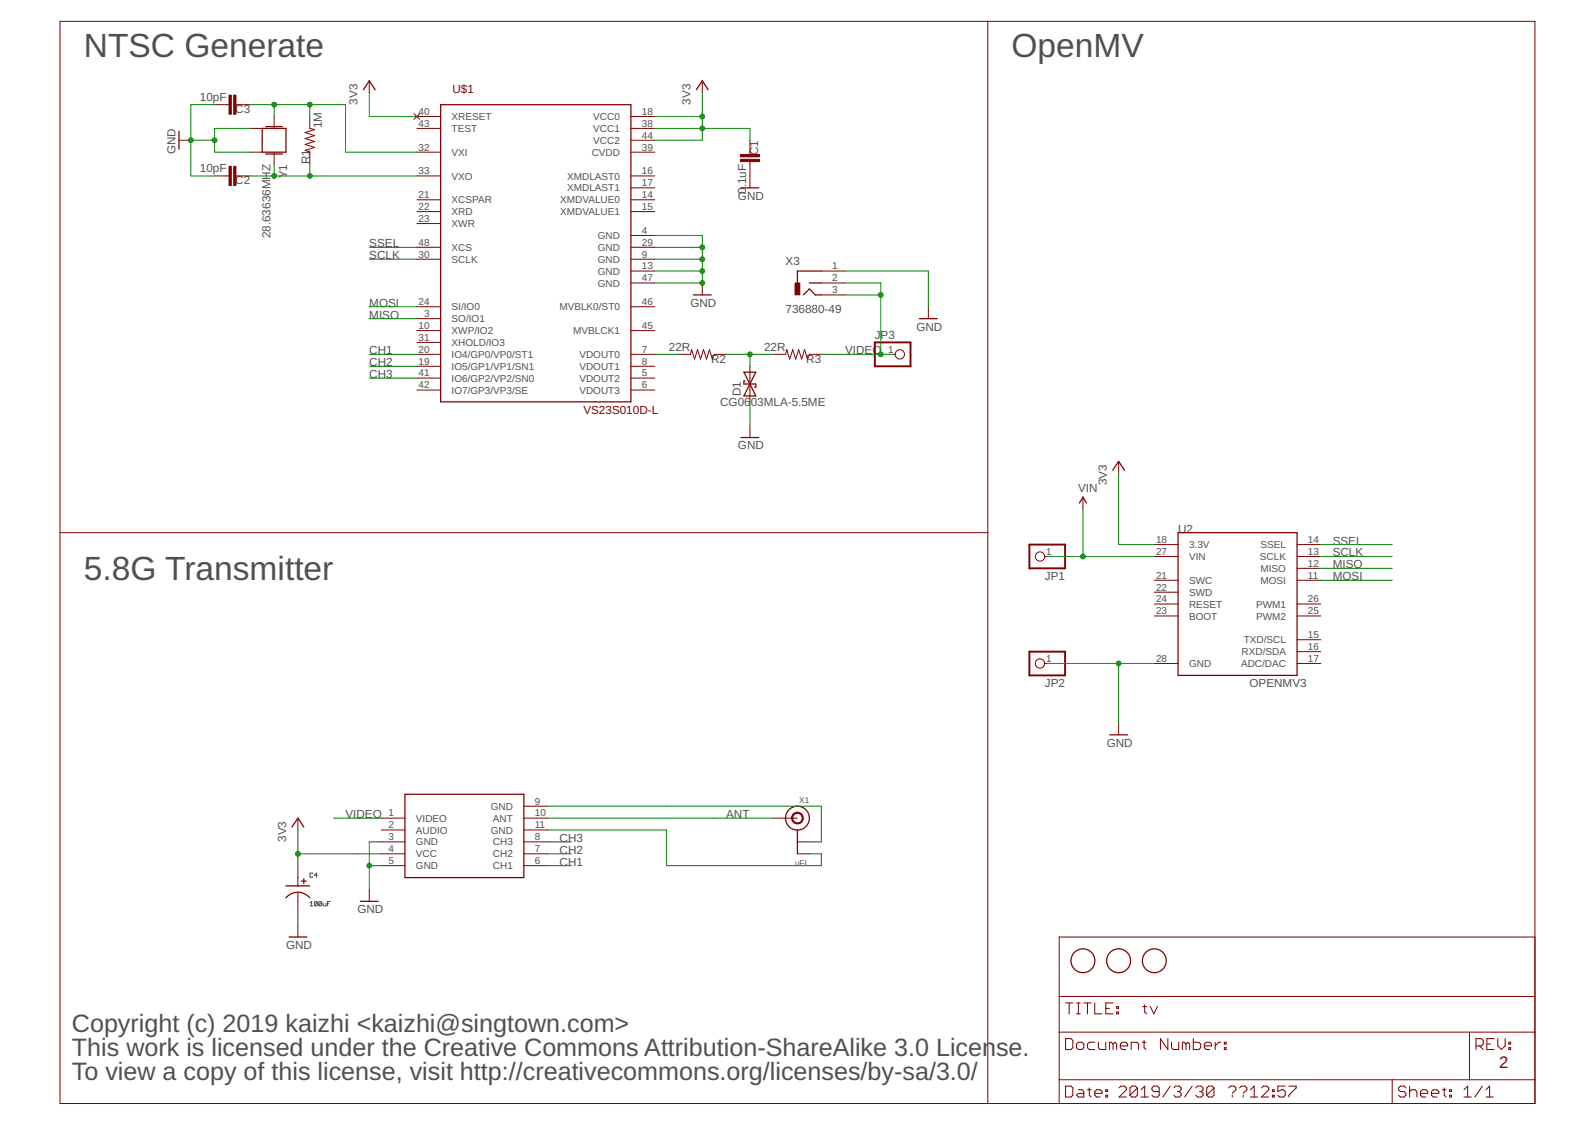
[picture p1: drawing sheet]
<svg xmlns="http://www.w3.org/2000/svg" width="297mm" height="210mm" viewBox="0 0 297 210" stroke-linecap="round" stroke-linejoin="round" font-family="sans-serif">
<g fill="none" stroke="#505050" stroke-width=".19">
<path d="M57.7 168.2l.3-.3v.8M57.7 168.7h.6M58.3 162.7l-.2-.1-.4 .1v.6l.2 .1 .4-.1M59.1 168v.6l-.2 .1-.4-.1M59.1 168l-.4-.1-.2 .1v.6M59.1 168l-.6 .6M59.1 163h-.6l.4-.4v.8M59.9 168v.6l-.1 .1-.4-.1M59.9 168l-.1-.1-.4 .1v.6M59.9 168l-.5 .6M60.2 168.2v.4l.1 .1h.4v-.5M61 168.3h.3"/>
<path d="M61.5 167.9h-.5v.8"/>
</g>
<g fill="none" stroke="#800000" stroke-width=".19">
<path d="M11.2 4h274.7v201.5h-274.7zM40 19.5h2.6M44 19.5h2.6M68.8 15v2.3M130.8 15v2.3M184 4v201.5M33.3 26.1h2.2M40 32.8h2.6M44 32.8h2.6M46.6 23.9h2.2M46.6 28.3h2.2M51.1 21.7v2.2"/>
<path d="M51.1 28.3v2.3M57.7 21.7v2.2l.9 .2-1.8 .6 1.8 .6-1.8 .5 1.8 .6-1.8 .5 1.8 .6-1.8 .5 .9 .3v2.3M77.1 21.2l1.1 1M77.6 21.7h4.5M77.6 23.9h4.5M77.6 28.3h4.5M77.6 32.8h4.5M77.6 37.2h4.5M77.6 39.4h4.5M78.2 21.2l-1.1 1M117.5 21.7h4.4M117.5 23.9h4.4"/>
<path d="M117.5 28.3h4.4M117.5 32.8h4.4M117.5 37.2h4.4M117.5 39.4h4.4M117.5 26.1h4.4M117.5 35h4.4M139.7 26.1v2.7M139.7 30.1v4.9M77.6 41.6h4.5M77.6 46.1h4.5M77.6 48.3h4.5M77.6 57.1h4.5"/>
<path d="M77.6 59.4h4.5M117.5 46.1h4.4M117.5 48.3h4.4M117.5 57.1h4.4M117.5 50.5h4.4M117.5 43.9h4.4M117.5 52.7h4.4M130.8 52.7v2.2M153 50.5h4.4M153 52.7h4.4M153 54.9h4.4M172.9 57.1v2.3"/>
<path d="M77.6 61.6h4.5M77.6 63.8h4.5M77.6 66h4.5M77.6 68.2h4.5M77.6 70.4h4.5M77.6 72.6h4.5M117.5 61.6h4.4M117.5 66h4.4M117.5 68.2h4.4M117.5 70.4h4.4M117.5 72.6h4.4M126.4 66h2.2l.2-.9 .5 1.8 .6-1.8 .6 1.8 .5-1.8 .6 1.8 .5-1.8 .6 1.8 .3-.9h2.2"/>
<path d="M139.7 68.2v6.6M139.7 79.3v2.2M144.1 66h2.2l.2-.9 .6 1.8 .5-1.8 .6 1.8 .5-1.8 .6 1.8 .5-1.8 .6 1.8 .3-.9h2.3M166.2 66h.5M11.2 99.2h172.8M201.7 92.6v2.2M208.3 85.9v2.2M194.5 103.7h.5M215 103.7h4.4M215 108.1h4.4M215 101.4h4.4M215 112.5h4.4"/>
<path d="M215 114.7h4.4M215 110.3h4.4M241.6 103.7h4.4M241.6 105.9h4.4M241.6 108.1h4.4M241.6 101.4h4.4M241.6 112.5h4.4M241.6 114.7h4.4M241.6 119.1h4.4M194.5 123.6h.5M208.3 134.7v2.2M215 123.6h4.4"/>
<path d="M241.6 123.6h4.4M241.6 121.4h4.4M55.5 152.4v2.2M71 152.4h4.4M71 156.8h4.4M71 159h4.4M71 154.6h4.4M97.6 150.2h4.4M97.6 152.4h4.4M97.6 156.8h4.4M97.6 159h4.4M97.6 154.6h4.4"/>
<path d="M144.1 152.4h4.4M148.5 156.8h2.2M148.5 159h2.2M55.5 161.2v3.8M55.5 166.3v3.8M55.5 172.3v2.2M68.8 165.7v2.2M71 161.2h4.4M97.6 161.2h4.4M285.9 174.5h-88.6v31M197.3 192.2h88.6M197.3 185.6h88.6"/>
<path d="M198.4 193.4h1.1l.3 .4v1.3l-.3 .4h-1.1zM198.4 186.8h1.4M199.1 186.8v2M200.5 194.5l.3-.4h.7l.3 .4v.6l-.3 .4h-.7l-.3-.4zM200.5 186.8h.7M200.5 188.8h.7M200.8 186.8v2M201.8 186.8h1.4M202.5 186.8v2M203.9 186.8v2h1.3M203.9 194.1h-1l-.4 .4v.6l.4 .4h1M204.6 194.1v1l.3 .4h1v-1.4"/>
<path d="M205.9 187.8h.7M207.3 186.8h-1.4v2h1.4M207.3 194.5l-.4-.4h-.3v1.4M207.3 194.5l.3-.4 .4 .4v1M207.3 194.5v1M208 188.5h.3v.3h-.3zM208 187.5h.3v.3h-.3zM208.6 194.8h1.4v-.3l-.3-.4h-.7l-.4 .4v.6l.4 .4h.7M210.7 195.5v-1.4h1l.3 .4v1M212.7 194.1h.7M212.8 187.5h.7M213.1 193.8v1.3l.3 .4"/>
<path d="M213.2 187.1v1.4l.3 .3M214.2 187.5l.7 1.3 .7-1.3M217.5 193.4v2.1l-1.4-2.1v2.1M218.2 194.1v1l.3 .4h1v-1.4M220.9 194.5l-.4-.4h-.3v1.4M220.9 194.5v1M220.9 194.5l.3-.4 .4 .4v1M222.2 193.4v2.1h1.1l.3-.4v-.6l-.3-.4h-1.1M224.3 194.8h1.3v-.3l-.3-.4h-.7l-.3 .4v.6l.3 .4h.7M226.3 194.1v1.4M227.3 194.1h-.3l-.7 .7M228 195.1h.3v.4h-.3z"/>
<path d="M228 194.1h.3v.4h-.3zM273.7 192.2v8.9M274.9 194.8h1l.3-.3v-.7l-.3-.4h-1v2.1M275.5 194.8l.7 .7M276.9 194.5h.7M278.3 193.4h-1.4v2.1h1.4M278.9 193.4v1.4l.7 .7 .7-.7v-1.4M281 195.1h.3v.4h-.3zM281 194.1h.3v.4h-.3zM197.3 201.1h88.6M198.4 202.3h1.1l.3 .3v1.4l-.3 .3h-1.1zM200.8 203h.7l.3 .3v1h-1l-.3-.3 .3-.4h1"/>
<path d="M202.5 203h.7M202.9 202.6v1.4l.3 .3M203.9 203.6h1.3v-.3l-.3-.3h-.7l-.3 .3v.7l.3 .3h.7M205.9 204h.4v.3h-.4zM205.9 203h.4v.3h-.4zM208.4 202.6l.3-.3h.7l.4 .3v.4l-1.4 1.3h1.4M211.8 202.6v1.4l-.3 .3h-.7l-.4-.3M211.8 202.6l-.3-.3h-.7l-.4 .3v1.4M211.8 202.6l-1.4 1.4M212.5 204.3h1.3M212.5 203l.7-.7v2M215.9 203.3h-1l-.4-.3v-.4l.4-.3h.6l.4 .3v1.4l-.4 .3h-.6l-.4-.3"/>
<path d="M217.9 202.3l-1.3 2M218.6 202.6l.3-.3h.7l.4 .3v.4l-.4 .3M219.3 203.3h.3M219.6 203.3l.4 .3v.4l-.4 .3h-.7l-.3-.3M222 202.3l-1.4 2M222.7 202.6l.3-.3h.7l.3 .3v.4l-.3 .3M223.4 203.3h.3M223.7 203.3l.3 .3v.4l-.3 .3h-.7l-.3-.3M226.1 202.6v1.4l-.4 .3h-.6l-.4-.3M226.1 202.6l-.4-.3h-.6l-.4 .3v1.4M226.1 202.6l-1.4 1.4M228.8 202.6l.4-.3h.6l.4 .3v.4l-.7 .6"/>
<path d="M229.5 204v.3M230.8 202.6l.4-.3h.7l.3 .3v.4l-.7 .6M231.5 204v.3M232.9 204.3h1.4M232.9 203l.7-.7v2M234.9 202.6l.4-.3h.6l.4 .3v.4l-1.4 1.3h1.4M237 204h.3v.3h-.3zM237 203h.3v.3h-.3zM239.4 202.3h-1.4v1l.7-.3h.3l.4 .3v.7l-.4 .3h-.7l-.3-.3M240 202.3h1.4v.3l-1.4 1.4v.3M259.3 201.1v4.4M261.8 202.6l-.3-.3h-.7l-.3 .3v.4l.3 .3h.7l.3 .3v.4l-.3 .3h-.7l-.3-.3"/>
<path d="M262.5 203.3l.3-.3h.7l.4 .3v1M262.5 202.3v2M264.5 203.6h1.4v-.3l-.3-.3h-.7l-.4 .3v.7l.4 .3h.7M266.6 203.6h1.3v-.3l-.3-.3h-.7l-.3 .3v.7l.3 .3h.7M268.6 203h.7M269 202.6v1.4l.3 .3M270 204h.3v.3h-.3zM270 203h.3v.3h-.3zM272.6 204.3h1.4M272.6 203l.7-.7v2M276.1 202.3l-1.4 2M276.7 204.3h1.4"/>
<path d="M276.7 203l.7-.7v2"/>
<circle cx="167.6" cy="66" r=".87"/>
<circle cx="193.7" cy="103.7" r=".87"/>
<circle cx="193.7" cy="123.6" r=".87"/>
</g>
<g fill="none" stroke="#800000" stroke-width=".23">
<path d="M67.7 16.7l1.1-1.7 1.1 1.7M82.1 19.5h35.4v55.3h-35.4zM129.7 16.7l1.1-1.7 1.1 1.7M33.3 24.5v3.3M48.8 23.9h4.5v4.4h-4.5zM49.5 28.7h3.1M49.5 23.6h3.1M138 35h3.3M129.1 54.9h3.4M149.6 54.9l1.1-1.1 1.1 1.1h1.2M150.7 52.7h2.3M153 50.5h-4.5v2.2"/>
<path d="M171.2 59.4h3.3M138.5 69.3h2.3l-1.1 2.2zM138.8 71h-.3v.5h2.3v.6h-.3M139.7 71.5l1.1 2.2h-2.3zM138 81.5h3.3M201 93.7l.7-1.1 .6 1.1M207.2 87.6l1.1-1.7 1.1 1.7M219.4 99.2h22.2v26.6h-22.2zM206.7 136.9h3.3M54.4 154l1.1-1.6 1.1 1.6M75.4 147.9h22.2v15.5h-22.2zM148.5 154.6v4.4"/>
<path d="M53.3 167.2a2.88 2.88 0 0 1 4.4 0M53.3 165h4.4M53.8 174.5h3.3M56.1 164.1h.9M56.6 163.7v.8M67.1 167.9h3.3"/>
<circle cx="148.5" cy="152.4" r="2.22"/>
<circle cx="201.7" cy="178.9" r="2.22"/>
<circle cx="208.3" cy="178.9" r="2.22"/>
<circle cx="215" cy="178.9" r="2.22"/>
</g>
<g fill="#800000" stroke="#800000" stroke-width=".19">
<path d="M42.7 31h.4v3.5h-.4z"/>
<path d="M43.5 31h.4v3.5h-.4z"/>
<path d="M42.7 17.7h.4v3.6h-.4z"/>
<path d="M43.5 17.7h.4v3.6h-.4z"/>
<path d="M137.9 29.7h3.5v.4h-3.5z"/>
<path d="M137.9 28.8h3.5v.4h-3.5z"/>
<path d="M148.1 52.7h.8v2.2h-.8z"/>
</g>
<path d="M147.8 151.5a1.1 1.1 0 0 1 1.7 .4 1.1 1.1 0 0 1-.7 1.5 1.1 1.1 0 0 1-1.4-1h.2a.88 .88 0 0 1 1.3-.8 .88 .88 0 0 1 .2 1.5 .88 .88 0 0 1-1.4-.5l-.1-.2h-.2z" fill-rule="evenodd" fill="#800000" stroke="#800000" stroke-width=".19"/>
<path d="M162.9 63.8h6.7v4.4h-6.7zM191.7 101.4h6.7v4.5h-6.7zM191.7 121.4h6.7v4.4h-6.7z" fill="none" stroke="#800000" stroke-width=".36"/>
<g fill="none" stroke="#008000" stroke-width=".19">
<path d="M40 19.5h-4.5v13.3h4.5M46.6 19.5h17.7v8.8h13.3M51.1 19.5v2.2M57.7 19.5v2.2M68.8 17.3v4.4h8.8M130.8 17.3v8.8h-8.9M35.5 26.1h4.5M46.6 32.8h31M46.6 23.9h-6.6v4.4h6.6M51.1 30.6v2.2M57.7 30.6v2.2M121.9 23.9h17.8v2.2"/>
<path d="M121.9 21.7h8.9M68.8 46.1h8.8M68.8 48.3h8.8M68.8 57.1h8.8M68.8 59.4h8.8M121.9 43.9h8.9v8.8h-8.9M121.9 46.1h8.9M121.9 48.3h8.9M121.9 50.5h8.9M157.4 50.5h15.5v6.6M157.4 52.7h6.6v13.3M157.4 54.9h6.6"/>
<path d="M68.8 66h8.8M68.8 68.2h8.8M68.8 70.4h8.8M121.9 66h4.5M135.2 66h8.9M139.7 66v2.2M139.7 74.8v4.5M153 66h13.2M201.7 94.8v8.9M208.3 88.1v13.3h6.7M195 103.7h20M246 103.7h13.3"/>
<path d="M246 101.4h13.3M246 108.1h13.3M246 105.9h13.3M195 123.6h20M208.3 123.6v11.1M55.5 154.6v6.6M55.5 159h15.5M62.1 152.4h8.9M71 156.8h-2.2v8.9M102 156.8h4.4M102 150.2h51v6.6h-2.3M102 154.6h22.1v6.6h28.9v-2.2h-2.3"/>
<path d="M102 159h4.4M102 152.4h42.1M55.5 170.1v2.2M68.8 161.2h2.2M102 161.2h4.4"/>
</g>
<g fill="#008000" stroke="#008000" stroke-width=".19">
<circle cx="208.3" cy="123.6" r=".44"/>
<circle cx="130.8" cy="52.7" r=".44"/>
<circle cx="130.8" cy="50.5" r=".44"/>
<circle cx="130.8" cy="48.3" r=".44"/>
<circle cx="130.8" cy="46.1" r=".44"/>
<circle cx="35.5" cy="26.1" r=".44"/>
<circle cx="40" cy="26.1" r=".44"/>
<circle cx="68.8" cy="161.2" r=".44"/>
<circle cx="201.7" cy="103.7" r=".44"/>
<circle cx="130.8" cy="21.7" r=".44"/>
<circle cx="130.8" cy="23.9" r=".44"/>
<circle cx="55.5" cy="159" r=".44"/>
<circle cx="57.7" cy="19.5" r=".44"/>
<circle cx="51.1" cy="19.5" r=".44"/>
<circle cx="57.7" cy="32.8" r=".44"/>
<circle cx="51.1" cy="32.8" r=".44"/>
<circle cx="164" cy="54.9" r=".44"/>
<circle cx="164" cy="66" r=".44"/>
<circle cx="139.7" cy="66" r=".44"/>
</g>
<g font-size="6.2" fill="#505050">
<text x="15.6" y="10.6">NTSC Generate</text>
<text x="188.4" y="10.6">OpenMV</text>
<text x="15.6" y="108.1">5.8G Transmitter</text>
</g>
<g font-size="4.7" fill="#505050">
<text x="13.4" y="192.2">Copyright (c) 2019 kaizhi &lt;kaizhi@singtown.com&gt;</text>
<text x="13.4" y="196.7">This work is licensed under the Creative Commons Attribution-ShareAlike 3.0 License.</text>
<text x="13.4" y="201.1">To view a copy of this license, visit http://creativecommons.org/licenses/by-sa/3.0/</text>
</g>
<text font-size="3.1" fill="#800000" x="279.2" y="198.9">2</text>
<g font-size="2.2" fill="#800000">
<text x="84.3" y="17.3">U$1</text>
<text x="108.6" y="77.1">VS23S010D-L</text>
</g>
<g font-size="2.2" fill="#505050">
<text x="37.2" y="18.8">10pF</text>
<text x="43.8" y="21">C3</text>
<text x="59.9" y="23.9" transform="rotate(-90 59.9 23.9)">1M</text>
<text x="66.6" y="19.5" transform="rotate(-90 66.6 19.5)">3V3</text>
<text x="128.6" y="19.5" transform="rotate(-90 128.6 19.5)">3V3</text>
<text x="32.7" y="28.8" transform="rotate(-90 32.7 28.8)">GND</text>
<text x="141.2" y="28.9" transform="rotate(-90 141.2 28.9)">C1</text>
<text x="37.2" y="32.1">10pF</text>
<text x="43.8" y="34.3">C2</text>
<text x="53.5" y="33.2" transform="rotate(-90 53.5 33.2)">Y1</text>
<text x="57.7" y="30.6" transform="rotate(-90 57.7 30.6)">R1</text>
<text x="139" y="34.9" transform="rotate(-90 139 34.9)">.1uF</text>
<text x="137.4" y="37.2">GND</text>
<text x="139" y="36.1" transform="rotate(-90 139 36.1)">0</text>
<text x="50.4" y="44.4" transform="rotate(-90 50.4 44.4)">28.63636MHZ</text>
<text x="68.8" y="46.1">SSEL</text>
<text x="68.8" y="48.3">SCLK</text>
<text x="146.3" y="49.4">X3</text>
<text x="68.8" y="57.1">MOSI</text>
<text x="68.8" y="59.4">MISO</text>
<text x="128.6" y="57.1">GND</text>
<text x="146.3" y="58.2">736880-49</text>
<text x="68.8" y="66">CH1</text>
<text x="124.6" y="65.3">22R</text>
<text x="142.3" y="65.3">22R</text>
<text x="157.4" y="66">VIDEO</text>
<text x="162.9" y="63.2">JP3</text>
<text x="170.7" y="61.6">GND</text>
<text x="68.8" y="68.2">CH2</text>
<text x="68.8" y="70.4">CH3</text>
<text x="132.4" y="67.5">R2</text>
<text x="150.1" y="67.5">R3</text>
<text x="134.1" y="75.6">CG06</text>
<text x="138" y="73.7" transform="rotate(-90 138 73.7)">D1</text>
<text x="139.8" y="75.6">03MLA-5.5ME</text>
<text x="137.4" y="83.7">GND</text>
<text x="200.8" y="91.7">VIN</text>
<text x="206.1" y="90.4" transform="rotate(-90 206.1 90.4)">3V3</text>
<text x="219.4" y="99.2">U2</text>
<text x="248.2" y="101.4">SSEL</text>
<text x="194.6" y="108">JP1</text>
<text x="248.2" y="103.6">SCLK</text>
<text x="248.2" y="105.9">MISO</text>
<text x="248.2" y="108.1">MOSI</text>
<text x="194.6" y="127.9">JP2</text>
<text x="232.7" y="128">OPENMV3</text>
<text x="206.1" y="139.1">GND</text>
<text x="64.3" y="152.4">VIDEO</text>
<text x="135.2" y="152.4">ANT</text>
<text x="53.3" y="156.8" transform="rotate(-90 53.3 156.8)">3V3</text>
<text x="104.2" y="161.2">CH1</text>
<text x="104.2" y="159">CH2</text>
<text x="104.2" y="156.8">CH3</text>
<text x="66.6" y="170.1">GND</text>
<text x="53.3" y="176.7">GND</text>
</g>
<g font-size="1.9" fill="#505050">
<text x="77.9" y="21.4">40</text>
<text x="77.9" y="23.6">43</text>
<text x="84.1" y="22.4">XRESET</text>
<text x="110.5" y="22.4">VCC0</text>
<text x="119.5" y="23.6">38</text>
<text x="119.5" y="21.4">18</text>
<text x="77.9" y="28">32</text>
<text x="84.1" y="24.6">TEST</text>
<text x="84.1" y="29">VXI</text>
<text x="110.2" y="29">CVDD</text>
<text x="110.5" y="26.8">VCC2</text>
<text x="110.5" y="24.6">VCC1</text>
<text x="119.5" y="25.8">44</text>
<text x="119.5" y="28">39</text>
<text x="77.9" y="32.5">33</text>
<text x="84.1" y="33.4">VXO</text>
<text x="105.6" y="33.4">XMDLAST0</text>
<text x="105.6" y="35.7">XMDLAST1</text>
<text x="119.5" y="32.5">16</text>
<text x="119.5" y="34.7">17</text>
<text x="77.9" y="36.9">21</text>
<text x="77.9" y="39.1">22</text>
<text x="77.9" y="41.3">23</text>
<text x="84.1" y="37.9">XCSPAR</text>
<text x="84.1" y="40.1">XRD</text>
<text x="104.3" y="37.9">XMDVALUE0</text>
<text x="104.3" y="40.1">XMDVALUE1</text>
<text x="119.5" y="36.9">14</text>
<text x="119.5" y="39.1">15</text>
<text x="77.9" y="45.8">48</text>
<text x="77.9" y="48">30</text>
<text x="84.1" y="42.3">XWR</text>
<text x="84.1" y="46.7">XCS</text>
<text x="111.3" y="46.7">GND</text>
<text x="111.3" y="44.5">GND</text>
<text x="119.5" y="48">9</text>
<text x="119.5" y="45.8">29</text>
<text x="119.5" y="43.5">4</text>
<text x="84.1" y="48.9">SCLK</text>
<text x="111.3" y="51.2">GND</text>
<text x="111.3" y="48.9">GND</text>
<text x="111.3" y="53.4">GND</text>
<text x="119.5" y="50.2">13</text>
<text x="119.5" y="52.4">47</text>
<text x="155" y="52.4">2</text>
<text x="155" y="50.2">1</text>
<text x="77.9" y="56.8">24</text>
<text x="79" y="59">3</text>
<text x="84.1" y="57.8">SI/IO0</text>
<text x="104.2" y="57.8">MVBLK0/ST0</text>
<text x="119.5" y="56.8">46</text>
<text x="155" y="54.6">3</text>
<text x="77.9" y="61.3">10</text>
<text x="77.9" y="63.5">31</text>
<text x="77.9" y="65.7">20</text>
<text x="84.1" y="60">SO/IO1</text>
<text x="84.1" y="62.2">XWP/IO2</text>
<text x="84.1" y="64.4">XHOLD/IO3</text>
<text x="106.8" y="62.2">MVBLCK1</text>
<text x="119.5" y="65.7">7</text>
<text x="119.5" y="61.3">45</text>
<text x="165.4" y="65.7">1</text>
<text x="77.9" y="67.9">19</text>
<text x="77.9" y="70.1">41</text>
<text x="84.1" y="66.7">IO4/GP0/VP0/ST1</text>
<text x="84.1" y="68.9">IO5/GP1/VP1/SN1</text>
<text x="84.1" y="71.1">IO6/GP2/VP2/SN0</text>
<text x="107.9" y="71.1">VDOUT2</text>
<text x="107.9" y="68.9">VDOUT1</text>
<text x="107.9" y="66.7">VDOUT0</text>
<text x="119.5" y="70.1">5</text>
<text x="119.5" y="67.9">8</text>
<text x="77.9" y="72.3">42</text>
<text x="84.1" y="73.3">IO7/GP3/VP3/SE</text>
<text x="107.9" y="73.3">VDOUT3</text>
<text x="119.5" y="72.3">6</text>
<text x="215.3" y="101.1">18</text>
<text x="243.6" y="101.1">14</text>
<text x="194.9" y="103.3">1</text>
<text x="215.3" y="103.3">27</text>
<text x="215.3" y="107.8">21</text>
<text x="221.4" y="104.3">VIN</text>
<text x="221.4" y="102.1">3.3V</text>
<text x="234.6" y="104.3">SCLK</text>
<text x="234.7" y="106.5">MISO</text>
<text x="234.7" y="102.1">SSEL</text>
<text x="243.6" y="105.6">12</text>
<text x="243.6" y="107.8">11</text>
<text x="243.6" y="103.3">13</text>
<text x="215.3" y="110">22</text>
<text x="215.3" y="112.2">24</text>
<text x="221.4" y="108.7">SWC</text>
<text x="221.4" y="111">SWD</text>
<text x="221.4" y="113.2">RESET</text>
<text x="233.9" y="113.2">PWM1</text>
<text x="234.7" y="108.7">MOSI</text>
<text x="243.6" y="112.2">26</text>
<text x="215.3" y="114.4">23</text>
<text x="221.4" y="115.4">BOOT</text>
<text x="231.6" y="119.8">TXD/SCL</text>
<text x="233.9" y="115.4">PWM2</text>
<text x="243.6" y="114.4">25</text>
<text x="243.6" y="118.8">15</text>
<text x="194.9" y="123.3">1</text>
<text x="215.3" y="123.3">28</text>
<text x="221.4" y="124.2">GND</text>
<text x="231.1" y="124.2">ADC/DAC</text>
<text x="231.2" y="122">RXD/SDA</text>
<text x="243.6" y="121.1">16</text>
<text x="243.6" y="123.3">17</text>
<text x="99.6" y="149.8">9</text>
<text x="72.3" y="154.3">2</text>
<text x="72.3" y="152.1">1</text>
<text x="77.5" y="155.3">AUDIO</text>
<text x="77.5" y="153">VIDEO</text>
<text x="91.4" y="150.8">GND</text>
<text x="91.4" y="155.3">GND</text>
<text x="91.8" y="153">ANT</text>
<text x="99.6" y="152.1">10</text>
<text x="99.6" y="154.3">11</text>
<text x="72.3" y="156.5">3</text>
<text x="72.3" y="158.7">4</text>
<text x="72.3" y="160.9">5</text>
<text x="77.5" y="157.5">GND</text>
<text x="77.5" y="159.7">VCC</text>
<text x="77.5" y="161.9">GND</text>
<text x="91.8" y="157.5">CH3</text>
<text x="91.8" y="159.7">CH2</text>
<text x="91.8" y="161.9">CH1</text>
<text x="99.6" y="156.5">8</text>
<text x="99.6" y="158.7">7</text>
<text x="99.6" y="160.9">6</text>
</g>
<g font-size="1.5" fill="#505050">
<text x="148.8" y="149.5">X1</text>
<text x="148.1" y="161.2">uFL</text>
</g>
</svg>
